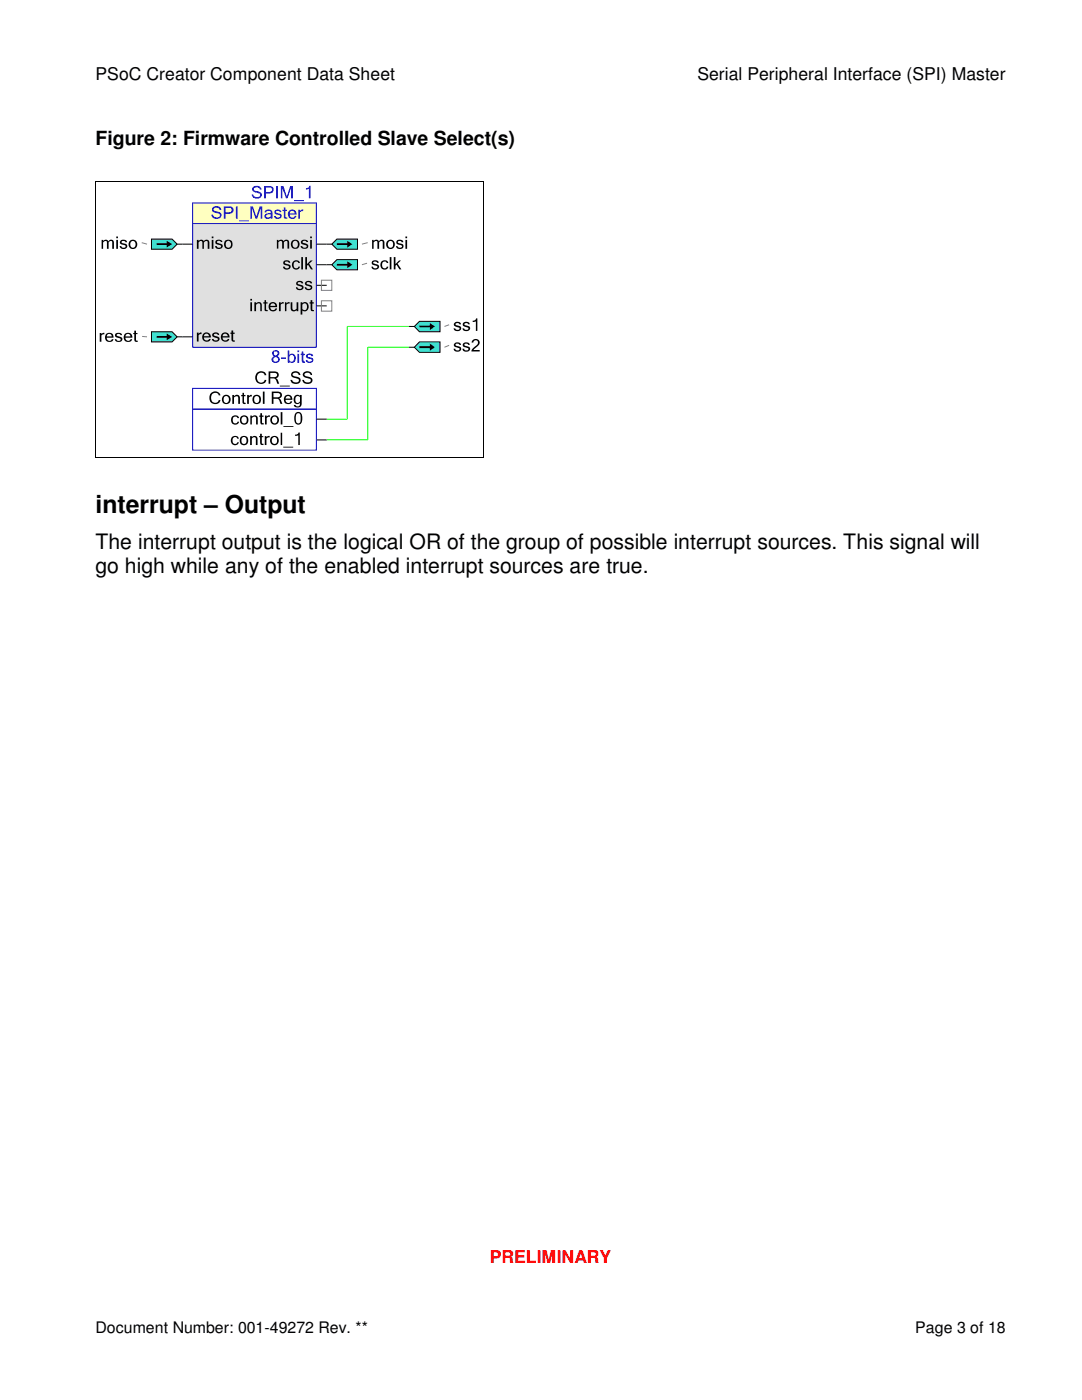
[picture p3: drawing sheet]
<svg xmlns="http://www.w3.org/2000/svg" width="216mm" height="279mm" viewBox="0 0 216 279" stroke-linecap="round" stroke-linejoin="round" font-family="sans-serif">
<path d="M38.4 40.5h24.7v4.1h-24.7z" fill-rule="evenodd" fill="#ffffc0"/>
<path d="M38.4 40.5h24.7v4.1h-24.7z" fill="none" stroke="#00f" stroke-width=".2"/>
<path d="M38.4 44.6h24.7v24.7h-24.7z" fill-rule="evenodd" fill="#e0e0e0"/>
<path d="M38.4 44.6h24.7v24.7h-24.7z" fill="none" stroke="#00f" stroke-width=".2"/>
<g fill="#00f">
<path d="M42.4 41.5a1.03 1.03 0 0 1 1.8 .4h-.4a.6 .6 0 0 0-.6-.5 .6 .6 0 0 0-.6 .5l.4 .2a1.24 1.24 0 0 1 1.2 .8 1.02 1.02 0 0 1-1 .8 1.02 1.02 0 0 1-1-.9h.3a.75 .75 0 0 0 .7 .6 .75 .75 0 0 0 .7-.4l-.2-.3a1.94 1.94 0 0 1-1.4-.7zM44.7 41.2h.9a.77 .77 0 0 1 1 .7 .77 .77 0 0 1-1 .8h-.6v.9h-.3zM45 41.5v.9h.6a.46 .46 0 0 0 .6-.5 .46 .46 0 0 0-.6-.4zM47.1 41.2h.3v2.4h-.3zM47.7 44h2v.2h-2zM50 41.2h.5l.6 2 .7-2h.5v2.4h-.3v-2.1l-.7 2.1h-.3l-.7-2.1v2.1h-.3zM53.1 43a.43 .43 0 0 0 .3 .5 .43 .43 0 0 0 .5-.2l.1-.5zM53 42a.8 .8 0 0 1 .9-.2 .8 .8 0 0 1 .5 .7v1.1h-.4v-.2a.62 .62 0 0 1-.9 .2 .62 .62 0 0 1-.1-.9l1-.2v-.1a.46 .46 0 0 0-.4-.4 .46 .46 0 0 0-.5 .4h-.3zM54.9 42l.5-.2a.57 .57 0 0 1 .7 .5h-.3a.38 .38 0 0 0-.4-.3 .38 .38 0 0 0-.3 .4 1.55 1.55 0 0 1 1.1 .7 .78 .78 0 0 1-.7 .6 .78 .78 0 0 1-.8-.6h.3l.2 .3 .6-.1v-.3l-.8-.3a.45 .45 0 0 1-.1-.7zM56.6 41.4h.3v.5h.3v.2h-.3v1l.2 .3h.2v.2a.46 .46 0 0 1-.5 0 .46 .46 0 0 1-.2-.5v-1h-.2v-.2h.2zM57.7 42.1a.87 .87 0 0 1 1-.2 .87 .87 0 0 1 .5 .9h-1.4a.53 .53 0 0 0 .4 .6 .53 .53 0 0 0 .6-.3h.3a.91 .91 0 0 1-1.3 .4 .91 .91 0 0 1-.1-1.4zM57.9 42.3l-.1 .3h1a.52 .52 0 0 0-.3-.5 .52 .52 0 0 0-.6 .2zM59.5 41.9h.4v.2l.3-.2 .3-.1v.4l-.4-.1-.2 .3v1.2h-.4z" fill-rule="evenodd"/>
<path d="M50.4 37.4a1.04 1.04 0 0 1 1.8 .4h-.3a.61 .61 0 0 0-.7-.4 .61 .61 0 0 0-.5 .5l.3 .2a.96 .96 0 0 1 1.2 1 1.11 1.11 0 0 1-1.1 .5 1.11 1.11 0 0 1-.9-.8h.3a.73 .73 0 0 0 .7 .5 .73 .73 0 0 0 .7-.4l-.2-.3a1.56 1.56 0 0 1-1.4-.8zM52.7 37.1h.9a.76 .76 0 0 1 1 .7 .76 .76 0 0 1-.9 .8h-.7v1h-.3zM53 37.4v.9h.7a.46 .46 0 0 0 .6-.4 .46 .46 0 0 0-.6-.5zM55.1 37.1h.4v2.5h-.4zM56 37.1h.6l.6 2.1 .7-2.1h.5v2.5h-.3v-2.1l-.7 2.1h-.3l-.8-2.1v2.1h-.3zM58.7 40h2v.1h-2zM61 37.5l.6-.2 .1-.2h.3v2.5h-.4v-1.9l-.6 .1z" fill-rule="evenodd"/>
</g>
<g fill="#000">
<path d="M39.3 47.9h.3v.2l.4-.2a.5 .5 0 0 1 .6 .2 .62 .62 0 0 1 .7-.2 .62 .62 0 0 1 .5 .6v1.2h-.4v-1.4l-.3-.2-.4 .3v1.3h-.3v-1.4l-.2-.2h-.3l-.3 .3v1.3h-.3zM42.2 47.9h.4v1.8h-.4zM42.2 47.2h.4v.3h-.4zM43 48.1a.84 .84 0 0 1 1.4 .2h-.3a.39 .39 0 0 0-.5-.3 .39 .39 0 0 0-.3 .4v.1a1.32 1.32 0 0 1 1.1 .6 .78 .78 0 0 1-.7 .6 .78 .78 0 0 1-.8-.6h.4l.1 .3h.3h.3l.1-.3-.1-.1-.9-.3zM44.6 48.7a.95 .95 0 0 1 1.9 0 .95 .95 0 0 1-1.9 0zM45.2 48.3a.64 .64 0 0 0-.1 .8 .64 .64 0 0 0 .8 .2 .63 .63 0 0 0 .2-.9 .63 .63 0 0 0-.9-.1z" fill-rule="evenodd"/>
<path d="M56.7 52.1l.5-.2a.57 .57 0 0 1 .7 .6h-.3a.38 .38 0 0 0-.4-.3 .38 .38 0 0 0-.3 .3 1.55 1.55 0 0 1 1.1 .7 .78 .78 0 0 1-.8 .6 .78 .78 0 0 1-.7-.6h.3l.2 .3h.6v-.4l-.8-.2a.45 .45 0 0 1-.1-.8zM58.5 52.2a.8 .8 0 0 1 1.4 .3h-.4a.54 .54 0 0 0-.7-.2 .54 .54 0 0 0-.2 .8 .47 .47 0 0 0 .4 .4 .47 .47 0 0 0 .5-.3h.4a.87 .87 0 0 1-1.3 .5 .87 .87 0 0 1-.2-1.3zM60.1 51.3h.4v2.5h-.4zM60.9 51.3h.4v1.4l.7-.7h.4l-.7 .6 .7 1.2h-.3l-.6-1-.2 .2v.8h-.4z" fill-rule="evenodd"/>
<path d="M55.2 47.9h.3v.2l.4-.2a.5 .5 0 0 1 .7 .2 .62 .62 0 0 1 .7-.2 .62 .62 0 0 1 .4 .6v1.1h-.3v-1.3l-.3-.2-.5 .2v1.3h-.3v-1.3l-.2-.2h-.3l-.3 .2v1.3h-.3zM58 48.7a.91 .91 0 0 1 1.8 0 .91 .91 0 0 1-1.8 0zM58.5 48.2a.64 .64 0 0 0-.1 .9 .64 .64 0 0 0 .9 .2 .64 .64 0 0 0 .1-.9 .64 .64 0 0 0-.9-.2zM60.1 48.1a.85 .85 0 0 1 1.4 .2h-.4a.37 .37 0 0 0-.4-.3 .37 .37 0 0 0-.3 .4 1.37 1.37 0 0 1 1.1 .7 .79 .79 0 0 1-.8 .6 .79 .79 0 0 1-.7-.6h.3a.47 .47 0 0 0 .5 .3 .47 .47 0 0 0 .4-.3l-.1-.1a1.24 1.24 0 0 1-1.1-.7zM61.9 47.9h.3v1.7h-.3zM61.9 47.2h.3v.3h-.3z" fill-rule="evenodd"/>
<path d="M59.3 56.2l.5-.2a.57 .57 0 0 1 .7 .6h-.3a.37 .37 0 0 0-.4-.3 .37 .37 0 0 0-.4 .3l.1 .1a.93 .93 0 0 1 1.1 .8 .82 .82 0 0 1-.9 .4 .82 .82 0 0 1-.6-.6h.3a.47 .47 0 0 0 .4 .4 .47 .47 0 0 0 .4-.3l-.1-.2a1.1 1.1 0 0 1-1-.6zM61 56.2l.5-.2a.59 .59 0 0 1 .8 .6l-.9-.3-.2 .3 .1 .1a.82 .82 0 0 1 1 .8 .83 .83 0 0 1-.8 .4 .83 .83 0 0 1-.7-.6h.3a.47 .47 0 0 0 .5 .4 .47 .47 0 0 0 .4-.3l-.1-.2a1.19 1.19 0 0 1-1.1-.6z" fill-rule="evenodd"/>
<path d="M39.3 66.4h.3v.2l.3-.2h.3v.3h-.3l-.3 .2v1.3h-.3zM40.6 66.6a.88 .88 0 0 1 1-.2 .88 .88 0 0 1 .5 1h-1.4a.54 .54 0 0 0 .4 .5 .54 .54 0 0 0 .6-.3h.3a.92 .92 0 0 1-1.3 .4 .92 .92 0 0 1-.1-1.4zM40.9 66.7l-.2 .4h1a.51 .51 0 0 0-.3-.5 .51 .51 0 0 0-.5 .1zM42.5 66.5l.5-.2a.57 .57 0 0 1 .7 .5h-.3a.39 .39 0 0 0-.4-.2 .39 .39 0 0 0-.3 .3 1.39 1.39 0 0 1 1.1 .7 .79 .79 0 0 1-.7 .6 .79 .79 0 0 1-.8-.6h.3a.46 .46 0 0 0 .4 .3 .46 .46 0 0 0 .5-.2l-.1-.1a1.48 1.48 0 0 1-1.1-.8zM44.3 66.6a.87 .87 0 0 1 1-.2 .87 .87 0 0 1 .5 1h-1.4a.54 .54 0 0 0 .4 .5 .54 .54 0 0 0 .6-.3h.4a.92 .92 0 0 1-1.4 .4 .92 .92 0 0 1-.1-1.4zM44.6 66.7l-.2 .4h1.1l-.4-.5zM46.2 66h.3v.4h.3v.2h-.3v1l.1 .3h.3v.3a.47 .47 0 0 1-.5-.1 .47 .47 0 0 1-.2-.5v-1h-.2v-.2h.2z" fill-rule="evenodd"/>
</g>
<path d="M36.4 48.7h2M63.1 48.7h2.1M63.1 52.8h2.1M63.1 56.9h2.1M36.4 67.2h2" fill="none" stroke="#000" stroke-width=".2"/>
<path d="M64.1 55.9h2.1v2.1h-2.1z" fill="none" stroke="#808080" stroke-width=".2"/>
<path d="M54.5 70.1a.68 .68 0 0 1 1-.1 .68 .68 0 0 1-.2 1.1 .76 .76 0 0 1 .3 1.2 .76 .76 0 0 1-1.2-.1l-.2-.3a.7 .7 0 0 1 .5-.8 .59 .59 0 0 1-.2-1zM54.6 70.5a.42 .42 0 0 0 .8 0 .42 .42 0 0 0-.8 0zM54.5 71.7a.5 .5 0 0 0 1 0 .5 .5 0 0 0-1 0zM56.1 71.3h1v.3h-1zM57.4 69.9h.3v.9a.78 .78 0 0 1 1.1-.1 .78 .78 0 0 1 .2 1 .76 .76 0 0 1-1.3 .6v.1h-.3zM57.9 70.9l-.2 .2v.9a.53 .53 0 0 0 .7 .1 .53 .53 0 0 0 .3-.6l-.3-.6zM59.4 70.6h.3v1.8h-.3zM59.4 69.9h.3v.4h-.3zM60.2 70.1h.3v.5h.3v.3h-.3v1l.1 .3 .3-.1v.3a.47 .47 0 0 1-.5-.1 .47 .47 0 0 1-.2-.5v-.9h-.2v-.3h.2zM61.3 70.7l.5-.1a.57 .57 0 0 1 .7 .5l-.9-.3-.2 .1 .1 .3a1.19 1.19 0 0 1 1 .6 .78 .78 0 0 1-.7 .7 .78 .78 0 0 1-.8-.7h.3a.47 .47 0 0 0 .5 .4 .47 .47 0 0 0 .4-.3l-.1-.2a1.19 1.19 0 0 1-1.1-.6z" fill-rule="evenodd" fill="#00f"/>
<path d="M50 60.3h.3v1.8h-.3zM50 59.6h.3v.4h-.3zM50.8 60.3h.3v.2l.3-.2a.58 .58 0 0 1 .8 .6v1.2h-.3v-1.3l-.3-.3-.5 .3v1.3h-.3zM52.8 59.9h.3v.4h.3v.3h-.3v1l.1 .3 .2-.1v.3a.43 .43 0 0 1-.5 0 .43 .43 0 0 1-.1-.5v-1h-.3v-.3h.3zM53.8 60.5a.87 .87 0 0 1 1-.1 .87 .87 0 0 1 .5 .9h-1.4a.53 .53 0 0 0 .4 .6 .53 .53 0 0 0 .6-.3h.4a.92 .92 0 0 1-1.4 .4 .92 .92 0 0 1-.1-1.5zM54.1 60.7l-.2 .3h1a.51 .51 0 0 0-.3-.4 .51 .51 0 0 0-.5 .1zM55.7 60.3h.3v.3l.3-.3h.3v.3h-.3l-.3 .2v1.3h-.3zM56.9 60.3h.2v.3l.4-.3h.3v.3h-.4l-.3 .2v1.3h-.2zM58 60.3h.3l.1 1.4 .3 .2 .5-.3v-1.3h.3v1.8h-.3v-.2l-.4 .2a.61 .61 0 0 1-.8-.6zM60 60.3h.3v.2a.78 .78 0 0 1 1 0 .78 .78 0 0 1 .3 1 .76 .76 0 0 1-1.3 .5v.8h-.3zM60.5 60.7l-.2 .1v.9a.57 .57 0 0 0 .8 .1 .57 .57 0 0 0 .1-.8v-.2a.43 .43 0 0 0-.7-.1zM62 59.9h.3v.4h.3v.3h-.3v1l.1 .3 .3-.1v.3a.47 .47 0 0 1-.5 0 .47 .47 0 0 1-.2-.5v-1h-.2v-.3h.2z" fill-rule="evenodd" fill="#000"/>
<path d="M63.1 61h2.1" fill="none" stroke="#000" stroke-width=".2"/>
<path d="M64.1 60h2.1v2.1h-2.1z" fill="none" stroke="#808080" stroke-width=".2"/>
<path d="M38.4 81.6h24.7v8.2h-24.7z" fill-rule="evenodd" fill="#fff"/>
<path d="M38.4 81.6h24.7v8.2h-24.7z" fill="none" stroke="#00f" stroke-width=".2"/>
<path d="M38.4 77.5h24.7v4.1h-24.7z" fill-rule="evenodd" fill="#fff"/>
<path d="M38.4 77.5h24.7v4.1h-24.7z" fill="none" stroke="#00f" stroke-width=".2"/>
<g fill="#000">
<path d="M51.3 74.4a1.09 1.09 0 0 1 1.8 .5h-.3a.8 .8 0 0 0-1-.5 .8 .8 0 0 0-.5 1 .8 .8 0 0 0 .5 .9 .8 .8 0 0 0 1-.5h.3a1.17 1.17 0 0 1-1.6 .7 1.17 1.17 0 0 1-.5-1.7zM53.6 74.1h1.1a.69 .69 0 0 1 .9 .5 .69 .69 0 0 1-.6 .9l.4 .2 .3 .9h-.4l-.3-.8-.4-.3h-.7v1.1h-.3zM53.9 74.4v.9l1.1-.1a.39 .39 0 0 0 .3-.4 .39 .39 0 0 0-.3-.3zM55.8 77h2v.1h-2zM58.3 74.3a1.03 1.03 0 0 1 1.6 .5h-.3a.61 .61 0 0 0-.6-.4 .61 .61 0 0 0-.6 .5l.4 .2a.96 .96 0 0 1 1.2 1 1.11 1.11 0 0 1-1.1 .5 1.11 1.11 0 0 1-.9-.8h.3a.73 .73 0 0 0 .6 .5 .73 .73 0 0 0 .7-.4l-.1-.3a1.44 1.44 0 0 1-1.4-.8zM60.5 74.4a1 1 0 0 1 1-.3 1 1 0 0 1 .8 .7h-.3a.61 .61 0 0 0-.6-.4 .61 .61 0 0 0-.6 .5l.3 .2a.93 .93 0 0 1 1.1 1.2 1.12 1.12 0 0 1-1.9-.5h.4a.73 .73 0 0 0 .6 .5 .73 .73 0 0 0 .7-.4l-.2-.3a1.53 1.53 0 0 1-1.4-.8z" fill-rule="evenodd"/>
<path d="M42.1 78.5a1.1 1.1 0 0 1 1.9 .4h-.4a.8 .8 0 0 0-.9-.5 .8 .8 0 0 0-.6 1 .8 .8 0 0 0 .6 1 .8 .8 0 0 0 .9-.6h.4a1.16 1.16 0 0 1-1.5 .8 1.16 1.16 0 0 1-.7-1.6zM44.2 79.7a.95 .95 0 0 1 1.9 0 .95 .95 0 0 1-1.9 0zM44.7 79.2a.67 .67 0 0 0-.1 .8 .67 .67 0 0 0 .8 .3 .65 .65 0 0 0 .2-.9 .65 .65 0 0 0-.9-.2zM46.4 78.8h.3v.3l.2-.2a.61 .61 0 0 1 .7-.1 .61 .61 0 0 1 .3 .7v1.1h-.4v-1.3l-.3-.2-.5 .2v1.3h-.3zM48.4 78.4h.3v.4h.3v.3h-.3v1l.1 .3h.2v.2a.43 .43 0 0 1-.5 0 .43 .43 0 0 1-.1-.5v-1h-.3v-.3h.3zM49.3 78.8h.4v.3l.3-.3h.2v.3h-.3l-.2 .3v1.2h-.4zM50.3 79.7a.95 .95 0 0 1 1.9 0 .95 .95 0 0 1-1.9 0zM50.8 79.2a.67 .67 0 0 0-.1 .8 .67 .67 0 0 0 .8 .3 .7 .7 0 0 0 .2-.8 .7 .7 0 0 0-.7-.4zM52.5 78.1h.3v2.5h-.3zM54.2 78.1h1.2a.69 .69 0 0 1 .8 .6 .69 .69 0 0 1-.5 .8 1.26 1.26 0 0 1 .6 1.1h-.3l-.3-.8-.5-.2h-.6v1h-.4zM54.6 78.4v.9h.9l.4-.3v-.4l-.2-.1zM56.9 79a.87 .87 0 0 1 1-.1 .87 .87 0 0 1 .4 .9h-1.3a.51 .51 0 0 0 .3 .6 .51 .51 0 0 0 .7-.3h.3a.89 .89 0 0 1-1.3 .4 .89 .89 0 0 1-.3-1.3zM57.1 79.2l-.1 .3h1a.51 .51 0 0 0-.3-.4 .51 .51 0 0 0-.6 .1zM58.8 79l.4-.2h.3l.4 .2v-.2h.3v1.7a.81 .81 0 0 1-.6 .8 .81 .81 0 0 1-1-.5h.4a.49 .49 0 0 0 .6 .3 .49 .49 0 0 0 .3-.7 .78 .78 0 0 1-1.1 .1 .78 .78 0 0 1-.2-1zM59.1 79.2a.84 .84 0 0 0 .3 1.2l.5-.3v-.9l-.5-.2z" fill-rule="evenodd"/>
<path d="M46.3 87.2a.83 .83 0 0 1 1.4 .3h-.4a.5 .5 0 0 0-.6-.2 .5 .5 0 0 0-.3 .6 .5 .5 0 0 0 .3 .6 .5 .5 0 0 0 .6-.2h.4a.88 .88 0 0 1-1.3 .4 .88 .88 0 0 1-.2-1.3zM47.8 87.9a.91 .91 0 0 1 1.8 0 .91 .91 0 0 1-1.8 0zM48.4 87.3a.7 .7 0 0 0-.2 .8 .7 .7 0 0 0 .7 .5 .67 .67 0 0 0 .3-.9 .67 .67 0 0 0-.8-.4zM49.9 87h.3v.2l.4-.2a.6 .6 0 0 1 .8 .6v1.2h-.3l-.1-1.3-.3-.3-.5 .3v1.3h-.3zM51.9 86.6h.3v.4h.3v.2h-.3v1.1l.1 .2 .3 .1v.2a.5 .5 0 0 1-.7-.5v-1.1h-.2v-.2h.2zM52.8 87h.4v.2l.6-.2v.3h-.4l-.2 .2v1.3h-.4zM53.8 87.9a.95 .95 0 0 1 1.9 0 .95 .95 0 0 1-1.9 0zM54.5 87.3a.65 .65 0 0 0-.2 .9 .65 .65 0 0 0 .9 .2 .67 .67 0 0 0 .1-.8 .67 .67 0 0 0-.8-.3zM56 86.4h.3v2.4h-.3zM56.5 89.2h2v.1h-2zM58.9 86.7h.3l.4-.4h.2v2.5h-.3v-1.9l-.6 .1z" fill-rule="evenodd"/>
<path d="M46.3 83.1a.83 .83 0 0 1 1.4 .3h-.3a.54 .54 0 0 0-.8-.2 .54 .54 0 0 0-.1 .8 .47 .47 0 0 0 .4 .5 .47 .47 0 0 0 .5-.3h.3a.88 .88 0 0 1-1.2 .4 .88 .88 0 0 1-.3-1.3zM47.8 83.8a.91 .91 0 0 1 1.8 0 .91 .91 0 0 1-1.8 0zM48.4 83.2a.65 .65 0 0 0-.2 .9 .65 .65 0 0 0 .9 .2 .66 .66 0 0 0 .1-.8 .66 .66 0 0 0-.8-.3zM50 82.9h.2v.2l.4-.2a.6 .6 0 0 1 .8 .6v1.2h-.3v-1.3l-.3-.3-.6 .3v1.3h-.2zM51.9 82.5h.4v.4h.3v.3h-.3v1v.2l.3 .1v.2a.46 .46 0 0 1-.5 0 .46 .46 0 0 1-.2-.5v-1h-.2v-.3h.2zM52.9 82.9h.3v.3l.3-.3h.3v.3h-.3l-.3 .2v1.3h-.3zM53.9 83.8a.91 .91 0 0 1 1.8 0 .91 .91 0 0 1-1.8 0zM54.5 83.2a.68 .68 0 0 0-.2 .8 .68 .68 0 0 0 .7 .4 .66 .66 0 0 0 .3-.8 .66 .66 0 0 0-.8-.4zM56 82.3h.3v2.4h-.3zM56.6 85h1.9v.2h-1.9zM59 82.4a.77 .77 0 0 1 .9-.1 .77 .77 0 0 1 .4 .7 1.64 1.64 0 0 1-.5 1.7 .91 .91 0 0 1-.9-.3 .91 .91 0 0 1-.2-.9zM59.2 82.5a1.76 1.76 0 0 0 .2 2h.3a1.75 1.75 0 0 0 .1-2z" fill-rule="evenodd"/>
</g>
<path d="M63.1 87.8h2.1M63.1 83.7h2.1" fill="none" stroke="#000" stroke-width=".2"/>
<path d="M30.2 47.7v2h4.1l1-1-1-1zM35.3 48.7h1.1z" fill-rule="evenodd" fill="#40e0d0"/>
<path d="M30.2 47.7h4.1l1 1-1 1h-4.1zM35.3 48.7h1.1" fill="none" stroke="#000" stroke-width=".2"/>
<g fill="#000">
<path d="M20.3 47.9h.3v.2l.3-.2a.55 .55 0 0 1 .7 .3 .58 .58 0 0 1 .7-.3 .58 .58 0 0 1 .4 .6v1.2h-.3v-1.4l-.3-.2-.4 .3v1.3h-.4v-1.5l-.4-.1-.3 .3v1.3h-.3zM23.2 47.9h.3v1.8h-.3zM23.2 47.2h.3v.3h-.3zM24.1 48l.5-.2a.61 .61 0 0 1 .8 .5h-.4a.38 .38 0 0 0-.4-.2 .38 .38 0 0 0-.3 .3l.1 .1a.78 .78 0 0 1 1 .8 .81 .81 0 0 1-.8 .4 .81 .81 0 0 1-.7-.6h.3l.2 .3h.3h.3l.1-.4a1.44 1.44 0 0 1-1.2-.7zM25.6 48.7a.91 .91 0 0 1 1.8 0 .91 .91 0 0 1-1.8 0zM26.2 48.3a.62 .62 0 0 0-.2 .8 .62 .62 0 0 0 .9 .2 .62 .62 0 0 0 .1-.9 .62 .62 0 0 0-.8-.1z" fill-rule="evenodd"/>
<path d="M31.2 48.6h2.1v-.6l1 .7-1 .7v-.5h-2.1z" fill-rule="evenodd"/>
</g>
<path d="M28.3 48.4l1 .3" fill="none" stroke="#808080" stroke-width=".2"/>
<path d="M66.2 48.7l1-1h4.1v2h-4.1zM65.2 48.7h1z" fill-rule="evenodd" fill="#40e0d0"/>
<path d="M65.2 48.7h1M66.2 48.7l1-1h4.1v2h-4.1z" fill="none" stroke="#000" stroke-width=".2"/>
<g fill="#000">
<path d="M67.2 48.6h2.1v-.6l1 .7-1 .7v-.5h-2.1z" fill-rule="evenodd"/>
<path d="M74.3 47.9h.2v.2l.4-.2a.55 .55 0 0 1 .7 .3 .58 .58 0 0 1 .7-.3 .58 .58 0 0 1 .4 .6v1.2h-.3v-1.4l-.3-.2-.5 .3v1.3h-.3v-1.5l-.4-.1-.4 .3v1.3h-.2zM77 48.7a.91 .91 0 0 1 1.8 0 .91 .91 0 0 1-1.8 0zM77.7 48.2a.65 .65 0 0 0-.3 .9 .65 .65 0 0 0 .9 .2 .67 .67 0 0 0 .1-.8 .67 .67 0 0 0-.7-.3zM79.2 48l.6-.2a.57 .57 0 0 1 .7 .5l-.9-.2-.2 .2 .1 .2a.74 .74 0 0 1 .9 .9 .83 .83 0 0 1-1.4-.3h.3a.47 .47 0 0 0 .5 .3 .47 .47 0 0 0 .4-.3l-.1-.1a1.07 1.07 0 0 1-1-.7zM80.9 47.9h.3v1.8h-.3zM80.9 47.2h.3v.3h-.3z" fill-rule="evenodd"/>
</g>
<path d="M73.4 48.4l-1.2 .3" fill="none" stroke="#808080" stroke-width=".2"/>
<path d="M66.2 52.8l1-1h4.1v2h-4.1zM65.2 52.8h1z" fill-rule="evenodd" fill="#40e0d0"/>
<path d="M65.2 52.8h1M66.2 52.8l1-1h4.1v2h-4.1z" fill="none" stroke="#000" stroke-width=".2"/>
<g fill="#000">
<path d="M67.2 52.7h2.1v-.5l1 .6-1 .7v-.5h-2.1z" fill-rule="evenodd"/>
<path d="M74.3 52.1l.5-.2a.57 .57 0 0 1 .8 .6h-.4a.38 .38 0 0 0-.4-.3 .38 .38 0 0 0-.3 .3v.1a1.32 1.32 0 0 1 1.1 .6 .79 .79 0 0 1-.7 .6 .79 .79 0 0 1-.8-.6h.3a.47 .47 0 0 0 .5 .4 .47 .47 0 0 0 .4-.3l-.1-.2a1.14 1.14 0 0 1-1-.6zM76.1 52.2a.79 .79 0 0 1 1.4 .3h-.3a.54 .54 0 0 0-.8-.2 .54 .54 0 0 0-.1 .8 .47 .47 0 0 0 .4 .4 .47 .47 0 0 0 .5-.3h.3a.83 .83 0 0 1-1.1 .5 .83 .83 0 0 1-.5-1.1zM77.8 51.3h.3v2.5h-.3zM78.6 51.3h.3v1.4l.7-.7h.4l-.7 .6 .8 1.2h-.4l-.6-1-.2 .2v.8h-.3z" fill-rule="evenodd"/>
</g>
<path d="M73.2 52.5l-1 .3" fill="none" stroke="#808080" stroke-width=".2"/>
<path d="M30.2 66.2v2h4.1l1-1-1-1zM35.3 67.2h1.1z" fill-rule="evenodd" fill="#40e0d0"/>
<path d="M30.2 66.2h4.1l1 1-1 1h-4.1zM35.3 67.2h1.1" fill="none" stroke="#000" stroke-width=".2"/>
<g fill="#000">
<path d="M19.9 66.5h.3v.2l.6-.3v.3h-.3l-.3 .3v1.2h-.3zM21.2 66.6a.85 .85 0 0 1 1-.1 .85 .85 0 0 1 .4 .9h-1.3a.53 .53 0 0 0 .4 .6 .53 .53 0 0 0 .6-.3h.3a.92 .92 0 0 1-1.3 .4 .92 .92 0 0 1-.1-1.5zM21.5 66.8l-.2 .3h1a.51 .51 0 0 0-.3-.4 .51 .51 0 0 0-.5 .1zM23 66.6a.84 .84 0 0 1 1.3 .3h-.3a.38 .38 0 0 0-.4-.3 .38 .38 0 0 0-.3 .4 1.44 1.44 0 0 1 1.1 .7 .79 .79 0 0 1-.7 .6 .79 .79 0 0 1-.8-.6h.3l.2 .3h.3l.3-.1 .1-.3a1.52 1.52 0 0 1-1.2-.7zM24.9 66.6a.88 .88 0 0 1 1-.1 .88 .88 0 0 1 .5 .9h-1.4a.53 .53 0 0 0 .4 .6 .53 .53 0 0 0 .6-.3h.4a.92 .92 0 0 1-1.4 .4 .92 .92 0 0 1-.1-1.5zM25.2 66.8l-.2 .3h1a.51 .51 0 0 0-.3-.4 .51 .51 0 0 0-.5 .1zM26.8 66h.3v.5h.3v.2h-.3v1l.1 .2 .3 .1v.2a.5 .5 0 0 1-.7-.5v-1h-.2v-.2h.2z" fill-rule="evenodd"/>
<path d="M31.2 67.1h2.1v-.6l1 .7-1 .7v-.5h-2.1z" fill-rule="evenodd"/>
</g>
<path d="M28.4 67.1l.9 .1" fill="none" stroke="#808080" stroke-width=".2"/>
<path d="M83.7 64.1h4.1v2.1h-4.1l-1-1zM81.6 65.2h1.1z" fill-rule="evenodd" fill="#40e0d0"/>
<path d="M81.6 65.2h1.1M83.7 64.1h4.1v2.1h-4.1l-1-1z" fill="none" stroke="#000" stroke-width=".2"/>
<g fill="#000">
<path d="M83.7 65h2.1v-.5l1 .7-1 .7v-.6h-2.1z" fill-rule="evenodd"/>
<path d="M90.6 64.5a.79 .79 0 0 1 1.4 .2h-.3a.37 .37 0 0 0-.4-.2 .37 .37 0 0 0-.4 .3l.1 .1a.8 .8 0 0 1 1 .8 .83 .83 0 0 1-.8 .4 .83 .83 0 0 1-.7-.6h.3a.46 .46 0 0 0 .5 .3 .46 .46 0 0 0 .4-.2v-.1a1.47 1.47 0 0 1-1.1-.8zM92.5 64.4l.5-.2a.57 .57 0 0 1 .7 .5h-.3a.39 .39 0 0 0-.4-.2 .39 .39 0 0 0-.3 .3l.1 .1a.9 .9 0 0 1 1 .8 .83 .83 0 0 1-.8 .4 .83 .83 0 0 1-.7-.6h.3a.46 .46 0 0 0 .4 .3 .46 .46 0 0 0 .5-.2l-.1-.1a1.47 1.47 0 0 1-1.1-.8zM94.3 64h.4l.3-.5h.2v2.5h-.2v-1.9l-.7 .2z" fill-rule="evenodd"/>
</g>
<path d="M89.6 64.8l-.9 .4" fill="none" stroke="#808080" stroke-width=".2"/>
<path d="M83.7 68.2h4.1v2.1h-4.1l-1-1zM81.6 69.3h1.1z" fill-rule="evenodd" fill="#40e0d0"/>
<path d="M19.1 36.4v54.8M19.2 36.3h77.2M96.5 36.4v54.8M81.6 69.3h1.1M83.7 68.2h4.1v2.1h-4.1l-1-1zM19.2 91.3h77.2" fill="none" stroke="#000" stroke-width=".2"/>
<g fill="#000">
<path d="M83.7 69.1h2.1v-.5l1 .7-1 .7v-.5h-2.1z" fill-rule="evenodd"/>
<path d="M90.6 68.6a.79 .79 0 0 1 1.4 .2l-.9-.2-.2 .2 .1 .2a.8 .8 0 0 1 1 .8 .82 .82 0 0 1-.8 .4 .82 .82 0 0 1-.7-.6h.3a.44 .44 0 0 0 .5 .3 .44 .44 0 0 0 .4-.3l-.1-.1a1.19 1.19 0 0 1-1-.7zM92.5 68.5l.5-.2a.57 .57 0 0 1 .7 .5h-.3a.38 .38 0 0 0-.4-.3 .38 .38 0 0 0-.3 .4l.1 .1a.9 .9 0 0 1 1 .8 .82 .82 0 0 1-.8 .4 .82 .82 0 0 1-.7-.6h.3l.2 .3h.4l.2-.1a.69 .69 0 0 0-.8-.6 .42 .42 0 0 1-.3-.3 .42 .42 0 0 1 .2-.4zM94.4 67.9a.8 .8 0 0 1 1.2 .1 .8 .8 0 0 1-.4 1.2l-.7 .7h1.2v.2h-1.6a3.2 3.2 0 0 1 1.2-1.5 .47 .47 0 0 0-.2-.7 .47 .47 0 0 0-.7 .5h-.3z" fill-rule="evenodd"/>
</g>
<path d="M89.6 68.9l-.9 .4" fill="none" stroke="#808080" stroke-width=".2"/>
<path d="M81.6 65.2h-12.3v18.5h-4.1M81.6 69.3h-8.2v18.5h-8.2" fill="none" stroke="#0f0" stroke-width=".2"/>
<path d="M19 36.2h.2v.2h-.2zM96.4 36.2h.2v.2h-.2zM19 91.2h.2v.2h-.2zM96.4 91.2h.2v.2h-.2z" fill="#000"/>
<text font-size="5" x="19" y="102.4">interrupt – Output</text>
<g font-size="4.2">
<text x="19" y="109.5">The interrupt output is the logical OR of the group of possible interrupt sources. This signal will</text>
<text x="19" y="114.3">go high while any of the enabled interrupt sources are true.</text>
</g>
<text font-size="3.9" x="19" y="29">Figure 2: Firmware Controlled Slave Select(s)</text>
<g font-size="3.5">
<text x="19" y="16">PSoC Creator Component Data Sheet</text>
<text x="139.1" y="16">Serial Peripheral Interface (SPI) Master</text>
</g>
<text font-size="3.5" fill="#f00" x="97.7" y="252">PRELIMINARY</text>
<g font-size="3.2">
<text x="19" y="266">Document Number: 001-49272 Rev. **</text>
<text x="182.6" y="266">Page 3 of 18</text>
</g>
</svg>
